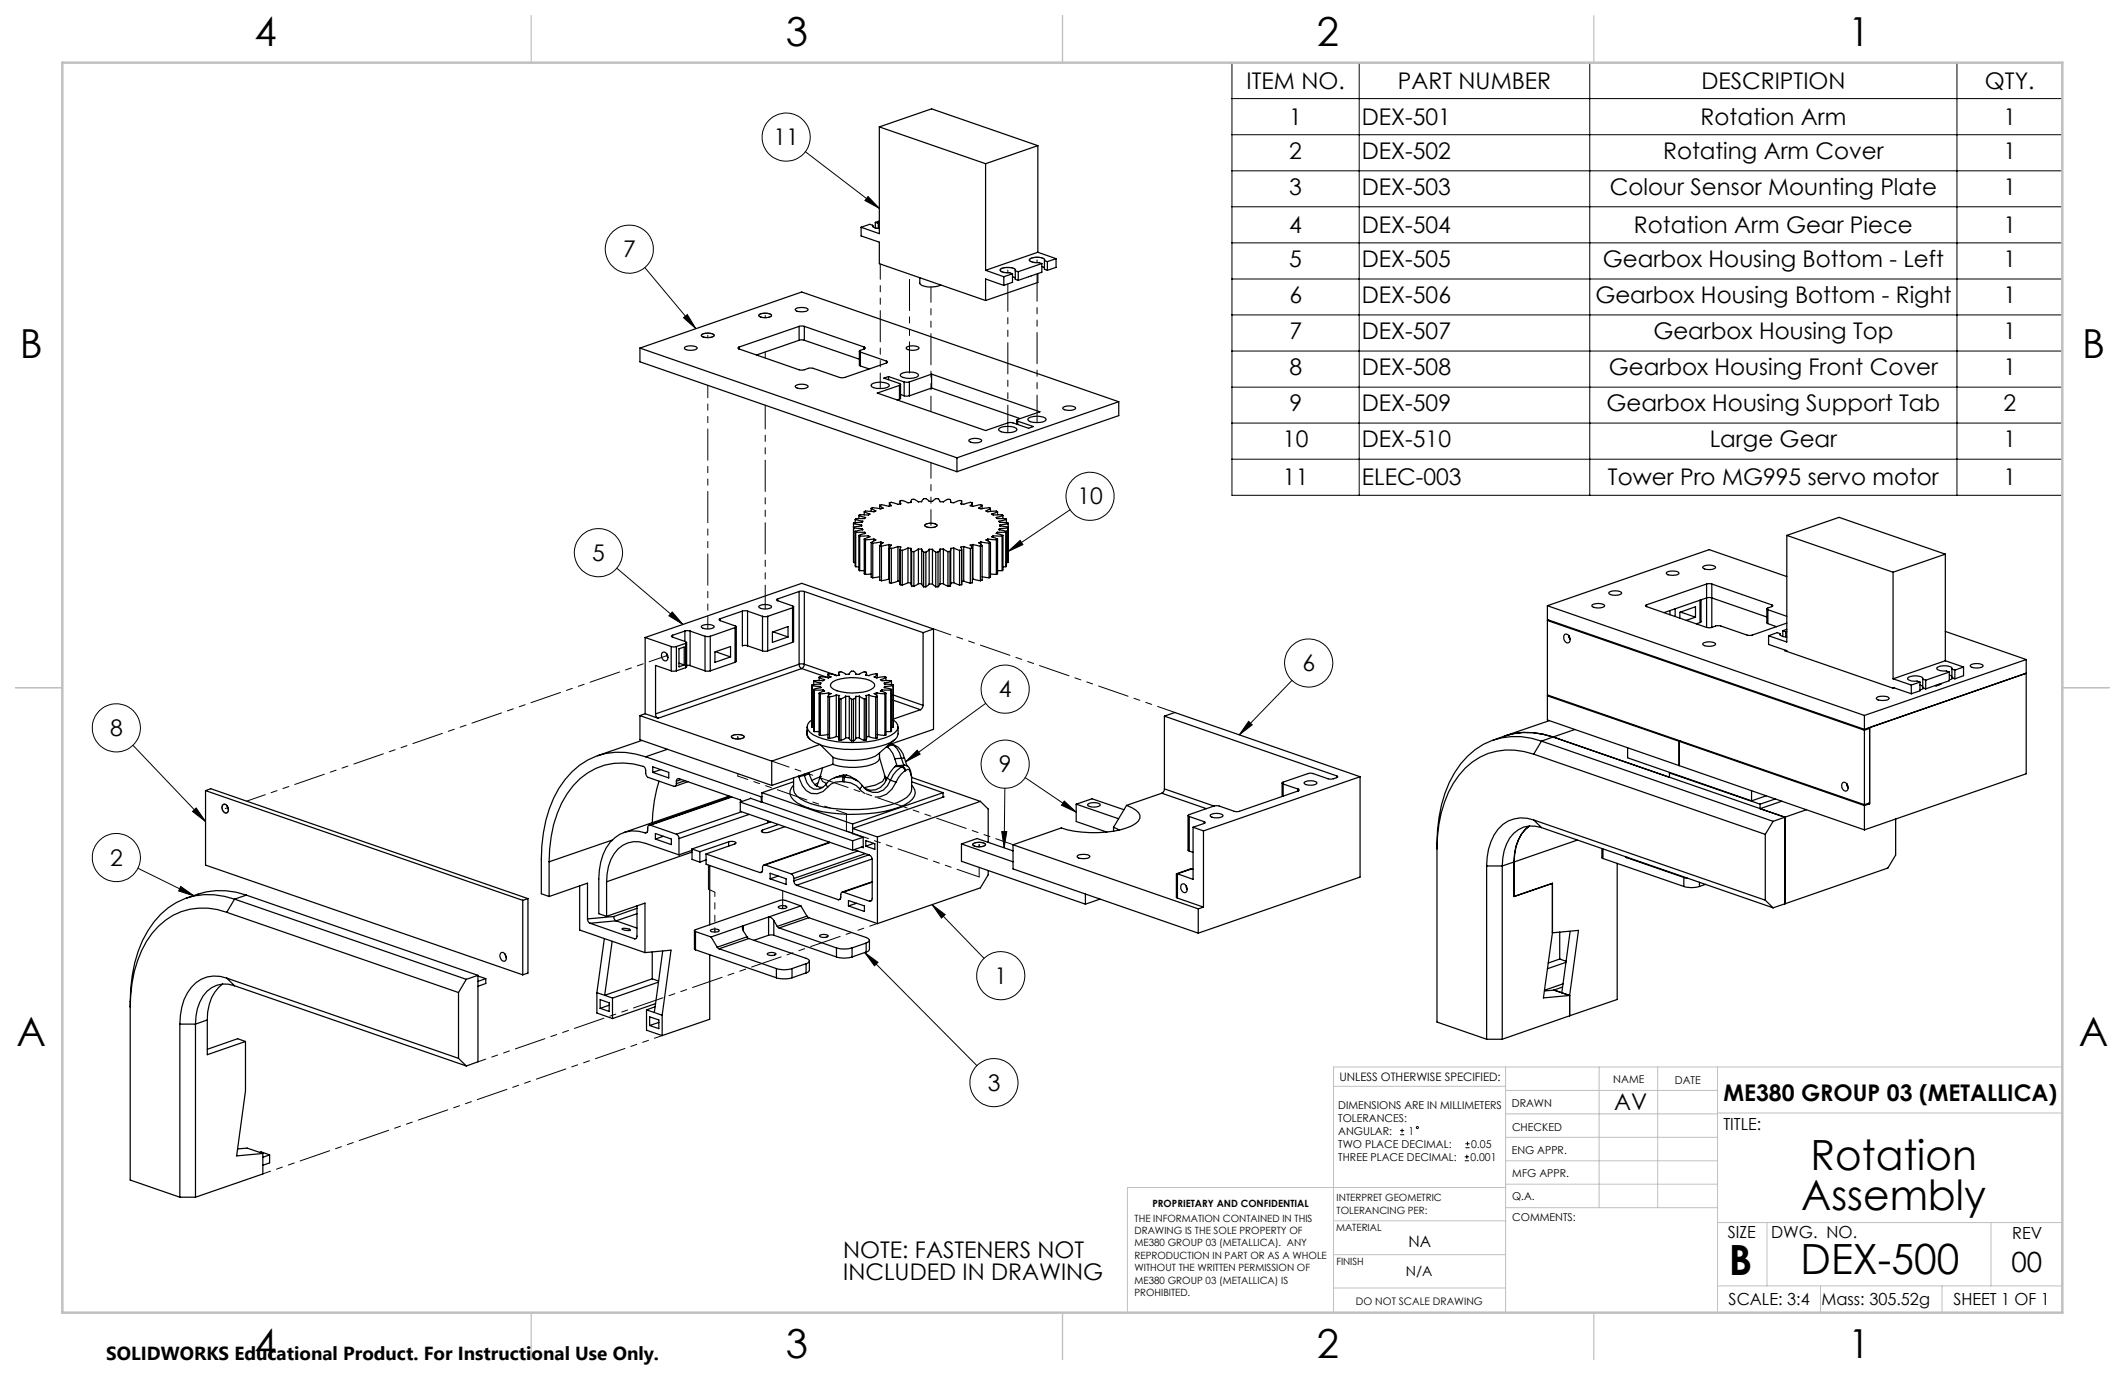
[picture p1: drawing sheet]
<svg xmlns="http://www.w3.org/2000/svg" width="432mm" height="279mm" viewBox="0 0 432 279" stroke-linecap="round" stroke-linejoin="round" font-family="sans-serif">
<g fill="none" stroke="#000" stroke-width=".25">
<path d="M178.7 25.8v21.7l-3.7-1.3M178.7 25.8l21.6 7.5M178.7 25.8l10.6-3.7 21.6 7.5M200.3 33.3v21.6M210.9 29.6l-10.6 3.7M210.9 29.6v21.7M175 46.2v1.7l3.7 1.3v4.4l21.6 7.5M177.3 45.8v.2l.2 .2 1.2 .3M177.3 45.8l-.6-.2-1.7 .6M177.3 45.8v.2M177.9 45.2l.6 .2M177.9 45.2v1.2"/>
<path d="M178.5 45.4h.2M178.5 45.4v1M178.7 44.9l-.8 .3M186.9 56.4v1.1a1.69 1.69 0 0 0 1.7 .8 4.8 4.8 0 0 0 2.6-.4M200.3 54.9l3.7 1.3M204 58l-3.7-1.3v4.4M204 56.2v1.8M205.7 56.2l.6 .3M205.7 55.6l-1.7 .6M205.7 55.6v1.8l-1.7 .6M206.3 55v-.2a2.96 2.96 0 0 0-3.1 0v.2a2.51 2.51 0 0 0 2 .4l.5 .2M206.3 55l.6 .2"/>
<path d="M206.3 55v1.8l.6 .2M206.9 55.2v1.8M210.9 55.6v1.8l-10.6 3.7M210.9 51.3l-10.6 3.6M210.9 51.3l3.7 1.3M211.7 54.2l.5 .3M211.7 53.6l-4.8 1.6M211.7 53.6v1.7l-4.8 1.7M212.2 53l.1-.3a2.74 2.74 0 0 0-3.1 0 1.12 1.12 0 0 0 1.3 .7l1.2 .2M212.2 53l.6 .2M212.2 53v1.7l.6 .2M212.8 53.2v1.7"/>
<path d="M214.6 52.6l-1.8 .6M214.6 52.6v1.7l-1.8 .6M130 70.7l64.5 22.3M130 70.7l32.9-11.4 64.4 22.3M130 70.7v2.8l64.5 22.3M139.1 70.6l1.3-.3a1.36 1.36 0 0 1 1.3 .4 2.09 2.09 0 0 1-2.6 0zM142.6 68l1.2-.3a1.38 1.38 0 0 1 1.3 .5 2.14 2.14 0 0 1-2.6 0zM150.2 70.5l-.2 .2 .2 .2M150.2 70.9l12.3 4.3h.8l1.2-.4h.5l6 2 .7-.1 8.4-2.9M150.2 70.5v.4M154.3 63.9l1.2-.3a1.36 1.36 0 0 1 1.3 .5 2.09 2.09 0 0 1-2.6 0zM161.7 62.8l.3-.2 .9-.1a1.27 1.27 0 0 1 1.3 .4 2.14 2.14 0 0 1-2.6 0z"/>
<path d="M161.7 78.4l1.2-.3a1.36 1.36 0 0 1 1.3 .4 2.14 2.14 0 0 1-2.6 0zM162.4 66.3h1M162.4 69.1l.5-.1 .5 .1M162.4 66.3l-12.2 4.2M162.4 66.3v2.8M162.4 69.1l-8.7 3M163.4 66.3l12.2 4.2M163.4 66.3v2.8M163.4 69.1l11.2 3.9M174.6 71.4v2.8l.2 .2M174.8 71.5l5.3 1.9M174.8 71.5v2.9"/>
<path d="M174.8 74.4l1.8 .6M175.6 70.5l.3 .2-.3 .2M175.6 70.9l-.9 .4v.2h.1M175.6 70.5v.4M177.1 78.1a3.7 3.7 0 0 1 3.5 0l.1 .2a1.9 1.9 0 0 1-1.8 .7 1.79 1.79 0 0 1-1.9-.7zM180.1 73.4l.2 .1-.2 .3M180.1 73.4v.4M180.6 76.5l-1 .3 3.3 1.2 .1 .2-.2 .1M180.6 76.5l3.1 1.1M180.6 76.5v.7M182.8 78.3l-4.5 1.6 22 7.6 5-1.7 3.7 1.2 1-.3-3.2-1.1M182.8 78.3v2.8"/>
<path d="M183 78.1v2.9l-.2 .1M183.1 76a4 4 0 0 1 3.4 0l.2 .2a1.88 1.88 0 0 1-1.9 .7 1.99 1.99 0 0 1-1.9-.7zM183.7 77.6h1.1M183.7 77.6v2.8M184.2 70.6l1.3-.3a1.36 1.36 0 0 1 1.3 .4 2.14 2.14 0 0 1-2.7 0zM184.8 77.6v2.8M189.3 76l22 7.7-4.6 1.6-.1 .1 .2 .2M189.3 76l-4.5 1.6M189.3 76v2.8M189.3 78.8l18 6.3M189.3 78.8l-4.5 1.6M182.8 81.1l-.5 .2"/>
<path d="M183 80.2l.7 .2M183.7 80.4h1.1M194.5 93v2.8M197 89.4l1.2-.3a1.38 1.38 0 0 1 1.3 .4 2.14 2.14 0 0 1-2.7 0zM203.1 87a4 4 0 0 1 3.4 0l.2 .3a1.9 1.9 0 0 1-1.9 .6 1.92 1.92 0 0 1-1.9-.6zM206.6 85.4v.8M206.8 85.6v.7M209 85a3.7 3.7 0 0 1 3.4 0l.2 .2a1.79 1.79 0 0 1-1.9 .7 1.79 1.79 0 0 1-1.9-.7zM216 82.8l1.3-.3a1.36 1.36 0 0 1 1.3 .4 2.14 2.14 0 0 1-2.7 0zM227.3 81.6l-32.8 11.4M227.3 81.6v2.9l-32.8 11.3M173.4 106.4l1.7 .2v.3"/>
<path d="M173.4 106.4l.1 7.9M173.5 107.3l1.7 .1M173.5 114.3h.3M173.5 107.3v7M173.8 107.9l.1 .2M173.8 105.6l1.5 .3-.1 .2-1.7 .2-.1 .1M173.8 107.9v7.1l.1 .1M173.8 105.6v.6M173.9 108.1l1.8 .1M173.9 115.1l.6 .1M173.9 108.1v7M174.5 108.8l.2 .1"/>
<path d="M174.5 104.7l1.4 .5-.2 .2h-1.8l-.1 .2M174.5 108.8v7l.2 .2M174.5 104.7v.7M174.7 116h.9M174.7 108.9v7.1M175.1 106.9l-1.7 .2 .1 .2M175.1 106.8v.1M175.2 107.4l.1 .2-1.5 .3M175.2 107.4v.3M175.6 109.5l.3 .2M175.6 104l1.2 .5-.3 .2-1.8-.1-.2 .1M175.6 109.5v7.1l.3 .1"/>
<path d="M175.6 104v.6M175.7 108.2l.2 .2-1.4 .4M175.7 108.2v.2M175.9 109.7v7M176.5 108.9l.3 .2-1.2 .4M176.5 108.9h-1.8M176.5 108.9v.3M177 110.2l.3 .2M177 103.3l1 .5-.4 .2-1.3-.1-.7 .1M177 110.2v7.1l.3 .1M177 116.6l-1.1 .1M177 103.3v.6"/>
<path d="M177.3 110.4v7M177.6 109.5l.4 .2-1 .5M177.6 109.5l-1.7 .2M177.6 109.5v.4M178.8 102.7l.7 .6-.5 .1-1.7-.2-.3 .1M178.8 110.9h.3M178.8 110.9v7l.3 .1M178.8 117.2l-1.5 .2M178.8 102.7v.7M179 110.1l.5 .2-.7 .6M179 110.1l-1.7 .3M179 110.1v.5"/>
<path d="M179.1 110.9v7.1M180.6 110.6l.6 .2-.5 .6M180.6 110.6l-1.5 .3M180.6 117.7l-1.5 .3M180.6 117.7h.1M180.6 110.6v7.1M180.7 102.2l.5 .6-.6 .1-1.5-.3-.3 .1M180.7 111.4h.4M180.7 111.4v7l.4 .1M180.7 102.2v.7M181.1 111.4v7.1M182.5 111.1h.2a.22 .22 0 0 1 .3 .1 .22 .22 0 0 1-.1 .3 .3 .3 0 0 0 .1 .3 .3 .3 0 0 0 .3 0"/>
<path d="M182.5 111.1l-1.4 .3M182.5 118.1l-1.4 .4M182.5 118.1l.4 .1M182.5 111.1v7M182.9 118.8l.4 .1M182.9 118.7v.1M182.9 101.9v.5M182.9 111.7v7.1M183.3 111.8v7.1M184.5 111.4h.2a.46 .46 0 0 1 .5 .6M184.5 111.4l-1.2 .4M184.5 118.4l-1.2 .5"/>
<path d="M184.5 118.4l.6 .1M184.5 111.4v7M185.1 111.6v7.1l.1 .4M185.1 101.9v.2M185.1 102.1l-.5 .1a2.3 2.3 0 0 0-1.7-.5l.1 .4a.22 .22 0 0 1-.1 .3 .22 .22 0 0 1-.3 0l-.1 .1a2.73 2.73 0 0 0-1.8-.3M185.1 102.1a.53 .53 0 0 1 .3-.7 .53 .53 0 0 1 .7 .2l.3 .2a.75 .75 0 0 0 1.2-.4 .83 .83 0 0 1 1.2 .5h.6a1.16 1.16 0 0 1 1.2-.5h.1a.85 .85 0 0 0 1.5 .2 .55 .55 0 0 1 .7-.2 .55 .55 0 0 1 .3 .7M185.2 112l.5 .1M185.2 119.1h.5M185.2 112v7.1M185.7 112.1v7M186.6 111.5l.7 .1M186.6 111.5l-.9 .6"/>
<path d="M186.6 118.6l-.9 .5M186.6 118.6h.7M186.6 111.5v7.1M187.3 111.6l.4 .6M187.3 118.6l.4 .6M187.3 111.6v7M187.7 112.2h.4M187.7 119.2h.4M187.7 112.2v7M188 106.6l1.2-.3a1.48 1.48 0 0 1 1.2 .5 1.99 1.99 0 0 1-2.5 0zM188.1 112.2v7M188.8 111.6h.7"/>
<path d="M188.8 111.6l-.7 .6M188.8 118.7l-.7 .5M188.8 118.7h.7M188.8 111.6v7.1M189.5 111.6l.6 .6M189.5 118.7l.6 .5M189.5 111.6v7.1M190.1 119.2h.5M190.1 112.2v7M190.6 112.2h-.5M190.6 112.2v7M191 111.6l-.4 .6"/>
<path d="M191 118.6l-.4 .6M191 111.6v7M191.7 111.5l.9 .6M191.7 111.5l-.7 .1M191.7 118.6l.9 .5M191.7 118.6h-.7M191.7 111.5v7.1M192.6 112.1v7M193 112l-.4 .1M193 119.1h-.4M193 112v7.1M193.2 102.1l.5 .1a2.3 2.3 0 0 1 1.7-.5l-.2 .7 .6 .1a2.81 2.81 0 0 1 1.8-.3"/>
<path d="M193.2 111.6v7.2l-.2 .3M193.2 101.9v.2M193.8 111.4l1.2 .4M193.8 111.4h-.2a.35 .35 0 0 0-.4 .1 .35 .35 0 0 0-.1 .4l-.1 .1M193.8 118.4l1.2 .5M193.8 118.4l-.6 .1M193.8 111.4v7M195 111.8v7.1M195.4 118.8l-.4 .1M195.4 118.7v.1M195.4 101.9v.5M195.4 111.7v7.1"/>
<path d="M195.8 111.1l1.4 .3M195.8 111.1l-.6 .1 .2 .3a.28 .28 0 0 1-.1 .3 .28 .28 0 0 1-.3 0M195.8 118.1l1.4 .4M195.8 118.1l-.4 .1M195.8 111.1v7M197.2 111.4v7.1M197.6 102.2l-.5 .6 .6 .1 1.5-.3 .4 .1M197.6 111.4h-.4M197.6 111.4v7l-.4 .1M197.6 117.7h.1M197.6 102.2v.7M197.7 110.6l1.5 .3"/>
<path d="M197.7 110.6l-.6 .2 .5 .6M197.7 117.7l1.5 .3M197.7 110.6v7.1M199.2 110.9v7.1M199.3 110.1l1.7 .3M199.3 110.1l-.4 .2 .7 .6M199.3 110.1v.5M199.6 102.7l-.7 .6 .4 .1 1.7-.2 .3 .1M199.6 110.9h-.4M199.6 110.9v7l-.4 .1M199.6 117.2l1.4 .2M199.6 102.7v.7"/>
<path d="M200.7 109.5l1.8 .2M200.7 109.5l-.4 .2 1 .5M200.7 109.5v.4M201 110.4v7M201.3 103.3l-1 .5 .4 .2 1.3-.1 .7 .1M201.3 110.2l-.3 .2M201.3 110.2v7.1l-.3 .1M201.3 116.6l1.2 .1M201.3 103.3v.6M201.8 108.9h1.8M201.8 108.9l-.3 .2 1.2 .4M201.8 108.9v.3"/>
<path d="M202.5 109.7v7M202.6 108.2l-.2 .2 1.4 .4M202.6 108.2v.2M202.7 104l-1.2 .5 .3 .2 1.8-.1 .2 .1M202.7 109.5l-.2 .2M202.7 109.5v7.1l-.2 .1M202.7 116h.9M202.7 104v.6M203.1 107.4l-.1 .2 1.5 .3M203.1 107.4v.3M203.2 106.9l1.7 .2-.1 .2M203.2 106.8v.1"/>
<path d="M203.6 108.9v7.1M203.8 104.7l-1.3 .5a.64 .64 0 0 0 .8 .2h1.1l.1 .2M203.8 108.8l-.2 .1M203.8 108.8v7l-.2 .2M203.8 104.7v.7M204.4 108.1l-1.8 .1M204.4 115.1l-.6 .1M204.4 108.1v7M204.5 105.6l-1.5 .3 .1 .2 1.7 .2 .1 .1M204.5 107.9l-.1 .2M204.5 107.9v7.1l-.1 .1M204.5 105.6v.6"/>
<path d="M204.8 107.3l-1.7 .1M204.8 114.3h-.3M204.8 107.3v7M204.9 106.4l-1.7 .2v.3M204.9 106.4l-.1 7.9M338.7 116.3l.2-.2 1-.1a1.19 1.19 0 0 1 1.3 .5 2.22 2.22 0 0 1-2.6 0zM346.1 115.1l1.2-.3a1.36 1.36 0 0 1 1.3 .5 2.14 2.14 0 0 1-2.6 0zM346.8 118.7h1M346.8 118.7l-12.2 4.2M346.8 118.7v8.8M347.8 118.7l12.2 4.2M347.8 118.7v8.8"/>
<path d="M363.1 108.8v21.7l-3.7-1.3M363.1 108.8l21.6 7.5M363.1 108.8l10.6-3.7 21.6 7.5M363.1 117.2l-15.8-5.5-32.9 11.4M384.7 116.3v21.6M395.3 112.6l-10.6 3.7M395.3 112.6v21.7M131.1 129.5l5.3 1.9M131.1 129.5v15.5M134.6 132.6a.93 .93 0 0 1 1 .3 .93 .93 0 0 1 .1 1 .5 .5 0 0 1-.4 .4 .5 .5 0 0 1-.5-.2 1.21 1.21 0 0 1-.2-1.5zM135.5 132.8l.2 .8M135.7 133.3h-.1"/>
<path d="M136.4 131.4l.5 .1 .5-.1M136.4 136.3h1M136.4 131.4v4.9M136.4 136.3l-3.2-1.1v9.9M136.7 129.1l-.3 .2 .3 .2M136.7 129.5l2.6 .9a.18 .18 0 0 1 .2 .2 .18 .18 0 0 1-.2 .1M136.7 129.1v.4M137.4 131.4v4.9M138 131.8l1-.3v3.6l-1 .4zM138 134.8l1 .3M139.2 128.2l.5-.1 .5 .1M139.2 128.2l-2.5 .9"/>
<path d="M139.2 128.2v2.1M139.3 130.7l-1.9 .7M139.3 130.7v5M139.3 135.7l-1.9 .6M139.5 130.6v4.9l-.2 .2M139.5 135.2l.7 .1M140.2 128.2l3.1 1.1M140.2 128.2v7.1M140.2 135.3l3.1 1M142.6 127.2l1.2-.3a1.38 1.38 0 0 1 1.3 .5 2.14 2.14 0 0 1-2.6 0zM143.3 129.3h1M143.3 136.3h1"/>
<path d="M143.3 129.3v7M144.3 129.3v7M145.3 132.5l3.1-1.1v2.1l-3.1 1.1zM145.4 132.4l3 1.1M146.3 125.7a.19 .19 0 0 0-.2 .2 .19 .19 0 0 0 .2 .2M146.3 126.1l3.2 1.1 .1 .2-.2 .1M146.3 125.7v.4M149.4 127.5l-5.1 1.8M149.4 127.5v7.1M149.4 134.6l-5.1 1.7M149.6 127.4v7l-.2 .2M150.8 124.2h1.1"/>
<path d="M150.8 124.2v7l.4-.1 .7 .1M150.8 124.2l-4.5 1.5M151.9 124.2l3 1M151.9 124.2v7M151.9 131.2l3 1.1M154.3 123.1l1.2-.3a1.36 1.36 0 0 1 1.3 .5 2.09 2.09 0 0 1-2.6 0zM154.9 125.2h1.1M154.9 132.3l.6 .1 .5-.1M154.9 125.2v7.1M156 125.2v7.1M157 128.4l3.1-1.1v2.1l-3.1 1.1zM157.1 128.4l3 1"/>
<path d="M158 121.7l-.2 .2 .2 .2M158 122.1l3.1 1.1 .2 .2-.3 .1M158 121.7v.4M161 123.5l-5 1.7M161 123.5v7M161 130.5l-5 1.8M161.3 123.3v7.1l-.3 .1M162.4 120.2h1M162.4 135l.2 .6 .3 .3M162.4 135h1M162.4 120.2v14.8M162.4 120.2l-4.4 1.5"/>
<path d="M162.4 135l-29.2 10.1M162.9 135.9l-29.2 10M162.9 135.9l5.3 1.8M163.4 135l-.2 .6-.3 .3M163.4 120.2v14.8M163.4 120.2l24.2 8.4M163.4 135l6.7 2.3M165 139.2v8.6M165.3 138.4l1.5 .4-.1 .2-1.3 .1-.4 .1v.1l1.7 .2M165.3 138.4v.7M166.4 137.6l1.2 .5-.3 .2h-1.6l-.4 .1M166.4 137.6v.7"/>
<path d="M166.7 139.5l.1 .2-1.5 .4M166.7 139.5v.2M168.2 137l.2 .3 .5 .2-.5 .2a2.77 2.77 0 0 0-2-.1M168.2 137a1.82 1.82 0 0 1 1.7 .3l.7-.1a.38 .38 0 0 1-.1-.6 .38 .38 0 0 1 .6 0l.7 .4h.8M168.2 137v.7M169.2 138.5a9.6 9.6 0 0 1 8.2 .1l.3 .4v.4a3.3 3.3 0 0 1-2.4 1.3 10.2 10.2 0 0 1-5.9-.6l-.5-.4-.2-.4 .1-.4zM170.4 136.8v.4M172.6 137a.65 .65 0 0 1 .6-.6 .65 .65 0 0 1 .7 .6M172.6 136.9v.1M173.9 137h.7a1.61 1.61 0 0 1 1.4-.4l.1 .2a.23 .23 0 0 0-.1 .3 .23 .23 0 0 0 .2 .1l.4 .1a1.82 1.82 0 0 1 1.7-.3M173.9 136.9v.1M176.1 136.8v.4"/>
<path d="M178.3 137l-.3 .4-.4 .1 .6 .3 1.4-.3 .4 .1M178.3 137v.7M179.8 139.5l-.1 .2 1.5 .4M179.8 139.5v.2M180 137.6l-1.1 .5 .3 .2h1.1a.61 .61 0 0 1 .9 .1M180 137.6v.7M181.2 138.4l-1.5 .4 .1 .2 1.3 .1 .4 .1v.1l-1.7 .2M181.2 138.4v.7M181.5 139.2v8.6M187.6 128.6v14.7M189.7 127.8l-26.8-9.3-31.8 11M189.7 127.8l-2.1 .8"/>
<path d="M189.7 127.8v20.4l-9.1 3.1M314.4 126.1l64.4 22.3M314.4 126.1v15.1l64.4 22.3M314.4 123.1v2.8l64.4 22.3M314.4 123.1l64.4 22.3M314.7 126l-.3 .1M317.9 128.9a.94 .94 0 0 1 1.1 .6 .94 .94 0 0 1-.3 1.1 1.06 1.06 0 0 1-.8-1.7zM318.8 129.2l.3 .7M323.5 122.9l1.3-.3a1.36 1.36 0 0 1 1.3 .5 2.09 2.09 0 0 1-2.6 0zM327 120.3l1.2-.2a1.38 1.38 0 0 1 1.3 .4 2.14 2.14 0 0 1-2.6 0zM334.6 122.9l-.2 .1 .2 .3M334.6 123.3l12.2 4.2"/>
<path d="M334.6 122.9v.4M338.1 124.5l8.8-3 .7-.1 11.4 4M339.3 124.1v.8M340.4 123.7v1.6M341.5 124.4l3 1M344.5 125.4l-1.8 .6M344.5 125.4v-2.1l-3.2 1.1v1.2M345.4 126.5l-.7 .3M345.4 122v4.5M345.7 121.9v4.5l-.3 .1M346.1 130.7l1.2-.3a1.36 1.36 0 0 1 1.3 .5 2.14 2.14 0 0 1-2.6 0zM346.8 127.5h1"/>
<path d="M359 123.7v2.9l.2 .1M359.2 123.9l3.9 1.3M359.2 123.9v2.8M359.2 126.7l1.8 .7M359.4 129.2v1.8l3.7 1.2v.2M360 122.9l.3 .2-.3 .2M360 123.3l-.9 .3-.1 .2 .2 .1M360 122.9v.4M361.7 128.8v.2a1.65 1.65 0 0 0 1.4 .4M361.7 128.8l-.6-.2-1.7 .6M361.7 128.8v.2M362.3 128.2l.6 .2"/>
<path d="M362.3 128.2v1.1M362.9 128.4h.2M362.9 128.4v1M362.9 132.2h-.2l22 7.6M363.1 126.6l-7.3 2.5h-.7l-5.7-2h-.5l-1.1 .4M363.1 127.9l-.8 .3M384.7 139.8v-.1l3.7 1.3M384.7 137.9l3.7 1.3M384.9 139.8h-.2M388.4 139.2v1.8M390.1 139.2l.6 .3M390.1 138.6l-1.7 .6"/>
<path d="M390.1 138.6v1.8l-1.7 .6M390.7 138v-.2a2.76 2.76 0 0 0-3.1 0v.2a2.35 2.35 0 0 0 2 .4l.5 .2M390.7 138l.6 .2M390.7 138v1.8l.6 .2M390.9 139.8l-.8 .4M391.3 138.2v1.8M394.2 139l.2 .1-1 .3-.2-.1M395.3 134.3l-10.6 3.6M395.3 134.3l3.7 1.2M395.3 128.3l16.4 5.7M396.1 137.2l.5 .2M396.1 136.6l-4.8 1.6"/>
<path d="M396.1 136.6v1.7l-4.8 1.7M396.6 136l.1-.3a2.82 2.82 0 0 0-3.1 0 1.03 1.03 0 0 0 1.3 .6h.6l.6 .3M396.6 136l.6 .2M396.6 136v1.7l.6 .2M396.9 137.8l-.8 .3M397.2 136.2v1.7M399 135.5l-1.8 .7M399 135.5v1.8l-1.8 .6M400.4 135.1l1.3-.3a1.36 1.36 0 0 1 1.3 .5 2.14 2.14 0 0 1-2.7 0zM411.7 134l-32.9 11.4M411.7 134v23.2l-32.9 11.4M130 145.4v4.9l26.8 9.3"/>
<path d="M130 145.4l26.8 9.3M130.4 150.5l-9 3.1M131.1 145l-1.1 .4M131.1 145l2.6 .9M131.2 153.8a14.2 14.2 0 0 0-17.6 6.4 27.9 27.9 0 0 0-3.6 14.4v7l1.6 .6M131.2 153.8l23.5 8.1M132.6 155.8l3.3 1.2v1.1l-3.3-1.1zM133.2 145.1a.86 .86 0 0 0 .5 .8M133.9 158.7a30.1 30.1 0 0 0-1.4 8.5M134.3 156.4l-1.7 .6M135.6 152.3l-4.4 1.5M137.4 159.2a.42 .42 0 0 1-.5 .6l-5.2-1.9-.4-.4-.1-.9a.86 .86 0 0 0-.5-.9 13 13 0 0 0-15.5 5.6 24.8 24.8 0 0 0-3.6 13.8"/>
<path d="M137.4 158.7a.45 .45 0 0 1 .6-.5l12.4 4.3 .3 .3M137.4 158.7v.5M138.5 158.4l-1.1 .3M139.2 158.6l-1.8 .6M139.8 158.9l-2.6 .9M148.7 149.5l1.2-.2a1.38 1.38 0 0 1 1.3 .4 2.14 2.14 0 0 1-2.6 0zM156.8 154.7v4.9M161.3 159.6a1.87 1.87 0 0 0 0 3 14.3 14.3 0 0 0 7.6 2.6 30.2 30.2 0 0 0 14.9-1.6 3.4 3.4 0 0 0 2.2-2.5l-.1-.6-.7-.9M161.3 158.9l-6.5 2.2M162.3 157.7v.2M162.3 157.9a4.5 4.5 0 0 0 2.5 3.3l1.3 .1 1.2-.5 .9-.9M163.4 157.3l.1 .3"/>
<path d="M163.5 157.6l-1.2 .3M163.5 157.6a3.4 3.4 0 0 0 1.8 2.7l1 .1 .3-.2M164 148.4a1.47 1.47 0 0 0 .7 2l1.9 .9M164 147.7a2.65 2.65 0 0 0 .6 2.5M164.4 157v.2M164.4 157.2l.6 1.5 .7 .9 .9 .4h.6M164.4 157.2l-.9 .4M165 146.3a1.51 1.51 0 0 0-.4 2.5 13.6 13.6 0 0 0 8.4 2.1 15.8 15.8 0 0 0 8.8-2 1.51 1.51 0 0 0-.3-2.6M165 147.7v.1M165 147.8h.3M165.3 140.1l.2 .1M165.3 140.1v8.4l.2 .2"/>
<path d="M165.5 148.7h.9M165.5 140.2v8.5M166.1 159.1l-.6 .4M166.4 140.9l.3 .1M166.4 140.9v8.4l.3 .1M166.6 151.3l2.7 2.6v1.4l-12.5 4.3M166.6 151.3l-9.8 3.4M166.7 141v8.4M166.8 157.7l-.1 .2 .4 .9 .9 .4M166.9 157.8l-2 .8M167.1 156l-1.1 3.8M167.2 140.2l.4 .2-1.2 .5"/>
<path d="M167.2 140.2h-1.7M167.2 140.2v.3M167.9 159.2l-.8 .9-.5 .2M168.2 141.5l.4 .1M168.2 141.5v8.5h.4M168.2 149.2l-1.5 .2M168.3 140.8l.6 .1-.5 .3-.2 .3M168.3 140.8l-1.6 .2M168.3 140.8v.5M168.6 141.6v8.4M169.6 158a1.99 1.99 0 0 0-1.7 1.6l.3 .3M169.9 141.2l.7 .1-.2 .3 .1 .4"/>
<path d="M169.9 141.2l-1.3 .4M169.9 149.6l-1.3 .4M169.9 149.6l.5 .2M169.9 141.2v8.4M170.4 141.7l.1 8.7M170.5 142h.4M170.5 150.4h.4M170.5 142v8.4M170.9 142v8.4M171.2 158.8a3.4 3.4 0 0 0-3 1.1M171.2 158.8l.3 .1M171.3 157.9l-.1 .9"/>
<path d="M171.3 157.9h.3M171.3 157.9l-1.7 .1M171.4 157.5h.6M171.4 157.5l-1.9 .5M171.4 157.5l.1 .3M171.5 158.9l1.3 .2 1.2 .5 .7 .7M171.5 157.8l.1 .1M171.5 157.8l-.2 .1M171.6 157.9l-.1 1M171.6 157.9l1.5 .2 1.1 .5-.6-.4M171.8 141.5h.3a.41 .41 0 0 1 .5 0 .41 .41 0 0 1 .2 .4l.2 .2M171.8 141.5l-.9 .5"/>
<path d="M171.8 149.9l-.9 .5M171.8 149.9l.8 .1M171.8 141.5v8.4M172 157.5l1.5 .7M172 157.5l-.5 .3M172.6 141.6v8.4l.4 .6M173 142.1h.4M173 150.6h.4M173 142.1v8.5M173.4 142.1v8.5M173.6 158.3a3.3 3.3 0 0 1 1.6 1.3M173.9 141.6v8.5l-.5 .5"/>
<path d="M174.6 141.5l1 .5M174.6 141.5h-.2a.41 .41 0 0 0-.6 .3l-.4 .3M174.6 149.9l-.7 .1M174.6 149.9l1 .5M174.6 141.5v8.4M175.6 142v8.4M176 142h-.4M176 150.4h-.4M176 142v8.4M176.1 141.7v8.5l-.1 .2M176.6 141.2l1.3 .4M176.6 141.2l-.5 .1a.22 .22 0 0 0-.2 .2 .22 .22 0 0 0 .2 .2l-.1 .3"/>
<path d="M176.6 149.6l-.5 .2M176.6 149.6l1.3 .4M176.6 141.2v8.4M177.9 141.6v8.4M178.2 140.8l1.6 .2M178.2 140.8l-.6 .1 .7 .6M178.2 140.8v.5M178.3 141.5l-.4 .1M178.3 141.5v8.5h-.4M178.3 149.2l1.5 .2M178.7 154l1.4 4.5M178.7 153v1a1.7 1.7 0 0 1-1.6 1.4 13.5 13.5 0 0 1-7.9-.1"/>
<path d="M179.2 140.2h1.8M179.2 140.2l-.3 .2 1.1 .5M179.2 140.2v.3M179.7 157.7l.1 .2-.4 .9-1.5 .7-2.4 .6M179.8 141v8.4M180 157.9l.3 .1M180 140.9l-.2 .1M180 140.9v8.4l-.2 .1M180 148.7h1M180.1 151.8l.3 .1M180.3 158.1a3.3 3.3 0 0 1-4.5 2.1M180.3 158.1l.6 .4"/>
<path d="M180.4 151.9l1 1.2 .4 1.1M180.9 158.5a3.2 3.2 0 0 1-4.5 2.2l-.3-.2M180.9 158.5l1.2 .5M181 151.2h.1M181 140.2v8.5M181 151.3l-.6 .6M181 151.3l-.6 .2M181.1 151.2h.2M181.1 151.2l.2 .1M181.1 151.2l-.1 .1M181.2 140.1l-.2 .1M181.2 140.1v8.4l-.2 .2"/>
<path d="M181.3 151.3a3.8 3.8 0 0 1 1.9 2.8M181.3 151.3h-.3M181.3 151.2l.2 .1h-.2M181.5 147.8h-.3M181.5 147.7v.1M181.5 142.3l5.5 1.9M181.5 141.2l6.1 2.1M181.5 151.3a3.2 3.2 0 0 1 2.3 2.8M181.8 155.8l-1 1.2-.5 1.1M181.8 150.3l-3.5 3a11.5 11.5 0 0 1-8.9 .7l-.1-.1M181.8 154.2l.5 1.4M182.1 155.6l-.3 .2"/>
<path d="M182.1 155.6l1 .2M182.1 159a4.3 4.3 0 0 1-4.3 3M182.5 147.7a2.61 2.61 0 0 1-1.5 3.1 22.1 22.1 0 0 1-14.3 .6M183.1 155.8h-1.3M183.1 155.8l.1 .1M183.1 155.8h.2M183.2 154.1l.5 1.4M183.2 154.1l-1.4 .1M183.2 155.9a5.1 5.1 0 0 0-2.3 2.6M183.2 155.9a.88 .88 0 0 1 .7 .8M183.3 155.8a.88 .88 0 0 1 .7 .8M183.3 155.8l-.1 .1"/>
<path d="M183.8 155.5a1.18 1.18 0 0 1 1.2 1.3M183.8 155.5l-1.7 .1M183.8 155.5l-.5 .3M183.8 154l.5 1.6M183.8 154.1h-.6M183.9 156.7a5 5 0 0 0-1.8 2.3M184 156.6l-.1 .1M184 156.6l.5-.3 .4 .2 .1 .5M185 157l.2 .9M185 156.8l.2 1v2.6a2.9 2.9 0 0 1-1.8 2.2 24.5 24.5 0 0 1-12.4 1.8 19.4 19.4 0 0 1-8.4-2.1 2.4 2.4 0 0 1-1.3-1.9v-2.4M185 156.8v.2M185.2 158.9l6.4 2.2"/>
<path d="M185.2 158l14 4.8M187 144.2l-5.5 1.9M187.6 143.3l-.2 .6-.4 .3M236.6 145.5l35 12.2M236.6 145.5l2.1-.7 37.7 13M236.6 145.5v14.8M260.5 159.1v2.8M260.7 159.3l3.1 1M260.7 159.3v2.5M265.1 158.9l1.2-.3a1.36 1.36 0 0 1 1.3 .5 2.14 2.14 0 0 1-2.6 0zM271.6 158l-1.3 .3-4-1.2-5.7 1.9-.1 .2 .2 .1M271.6 157.7l.2 .1-.2 .2"/>
<path d="M271.6 157.7v.3M276.4 157.8l-31.9 11M276.4 157.8v20.4l-32.9 11.4M305.8 149.5a14.8 14.8 0 0 1 9.8 .3M305.8 149.5l-2.4 .9M311.6 153.2a13.1 13.1 0 0 0-16.3 6 25.7 25.7 0 0 0-3.3 13.3M311.6 153.2l47.1 16.3M313.2 150.6a14.2 14.2 0 0 0-17.6 6.4 27.7 27.7 0 0 0-3.6 14.4v36.3l10.1 3.5M313.2 150.6l-1.6 2.6M313.2 150.6l47.1 16.3M314.4 141.4v4.9l26.8 9.3M314.4 141.4l26.8 9.2"/>
<path d="M314.7 141.3l-.3 .1M314.8 146.4l-9 3.1M315.6 149.8l47.1 16.3M315.6 149.8l-2.4 .8M320 148.2l-4.4 1.6M330.7 151.9v2.1l25.2 8.7M339.2 157.1l18.4 6.3M339.2 157.1v.8M339.2 157.8l-.1 .1M339.4 157l-.2 .1M341.2 150.6l37.6 13.1M341.2 155.6l37.6 13"/>
<path d="M341.2 150.6v5M341.5 150.6h-.3M374.4 159.1a.93 .93 0 0 1 1 .3 .93 .93 0 0 1 .1 1 .5 .5 0 0 1-.4 .4 .5 .5 0 0 1-.5-.2 1.21 1.21 0 0 1-.2-1.5zM375.3 159.3l.2 .8M378.8 145.4v2.8M378.8 148.4v15.1M378.8 148.2l32.9-11.4-31.8 11v15.5M379.7 147.9l.2 .1-1.1 .4M381.4 141.7l.2-.1 1-.1a1.21 1.21 0 0 1 1.3 .4 2.28 2.28 0 0 1-2.7 0zM41.8 160.7l64.4 22.3M41.8 160.7v15.1l64.4 22.3M41.8 160.7l1-.4 64.5 22.3"/>
<path d="M45.3 163.5l.2-.1a1.02 1.02 0 0 1 .8 .7 1.02 1.02 0 0 1-.3 1.1 1.05 1.05 0 0 1-.7-1.7zM46.1 163.8l.3 .7M111.6 175.1v7.1M123.3 179.2v7M124.4 170.7l-12.8 4.4M131.1 169.2a6.6 6.6 0 0 0-8.6 4.5l-.4 1.5-.3 1.7-.1 8.8 1.6 .5M131.5 169.1l-.4 .1M132.2 167.7a.42 .42 0 0 0-.6 .5v.5a.44 .44 0 0 1-.5 .5M132.2 167.7l5.2 1.8M133.2 169.4l3.2 1.1v1.1l-3.2-1.1zM134.8 169.9l-1.6 .6M137.4 169.5l.4 .4 .2 .5"/>
<path d="M138 173.7l-6.8-2.3a5.4 5.4 0 0 0-7.1 3.3l-.5 1.3-.3 3.2M138 170.4v3.3M140.6 172.5l1.6 .6M140.6 172.5v2.1l1.6 .6M140.6 172.8l-2.6 .9M140.6 173.1l-17.3 6.1M142.2 173.1v2.1M143.5 173.5l10.9 3.8M143.5 173.5v2.1l34.8 12.1M143.5 174.7l-1.3 .5M144.2 175.9v12M148.1 171.1l.9-.1 .6 .3-.3 .2-5.8 2"/>
<path d="M148.1 171.1l-5.9 2M148.1 171.1v.8M148.2 161.8l-21.4 7.4M148.6 161.9l-16.7 5.8M148.7 162l-16.5 5.7M150.4 163v1.9l22.8 7.9M150.4 163l22.8 7.9M150.7 165l-13.3 4.5M152.2 165.5l-14.2 4.9M152.5 162.2l2.2 .8M152.5 162.2l-2.1 .8M154.7 161.9v1.1"/>
<path d="M154.8 161.1l18.4 6.3M154.8 161.1v1.9l18.4 6.3M154.8 161.9h-.1M154.8 162.9l-.1 .1M154.8 177.2l-.4 .1M154.9 168.7v.4M155.5 175.8a.48 .48 0 0 0-.6 .5v.5a.42 .42 0 0 1-.5 .5M155.5 175.8l5.3 1.8M156 166.8v.4M156.5 177.4l3.2 1.2v1.1l-3.2-1.1zM156.6 167l-16 5.5M158.2 178l-1.7 .6"/>
<path d="M158.2 167.5l-3.3 1.2M159.5 168l-3.3 1.1-.6 .1a.75 .75 0 0 1-.9-.3l.2-.2M160.8 177.6l.3 .3 .2 .6M161.3 179l.2 .5 .4 .4M161.3 178.5v.5M161.9 179.9l8.4 2.9M168.6 171.1l-13.4 4.7M168.7 171.2l-13.2 4.6M173.2 167.4v2l2.2 .7v2.2l-.4-.2M173.2 170.9v1.9M173.5 172.6l3.2 1.1 .4 .5 .1 8.4a.49 .49 0 0 1-.5 .5M174.3 172.9l-13.5 4.7"/>
<path d="M174.7 160.3l.3-.4 .2-.3 1.1 1M174.7 160.3l1 .9M175.4 170.1l-2.2 .8M175.4 172l-2.2 .8M175.8 173.5l-14.5 5M175.9 170.8l1.9 .6v1.2l-1.9-.7zM176.6 173.7l-15.3 5.3M177.2 174.6l-15.3 5.3M177.2 179.2l-6.1 2.1M177.2 179.2l-5.8 2.1M177.6 171.4l-1.7 .5M178.3 170.1v17.6"/>
<path d="M191.6 161.1l-18.4 6.3M191.6 161.1v.9M191.6 161.9h.2l-18.6 6.4 5.1 1.8M195.4 171.5v3.5l25.2 8.7M195.4 171.5l10.4 3.6M195.4 171.5l3.1-1.1 7.3 2.5M197.7 171.4l1.2-.2a1.38 1.38 0 0 1 1.4 .4 2.14 2.14 0 0 1-2.7 0zM199.2 162.8l-20.9 7.3M199.2 162.8l1.6 1.6v6.8M200.8 176.9v.9l-1.6 2.6-20.9 7.3M205.8 171.7l37.7 13M205.8 171.7v4.9l37.7 13"/>
<path d="M218.7 163.4v3.5l6.2 2.2M218.7 163.4l8.6 3M218.7 163.4l3.2-1.1 6.5 2.2M218.9 173.9l.3-.2 1-.1a1.27 1.27 0 0 1 1.3 .4 2.18 2.18 0 0 1-2.6 .2zM221.1 163.4l1.2-.3a1.36 1.36 0 0 1 1.3 .4 2.09 2.09 0 0 1-2.6 0zM226.3 168.1l1.1 .6M226.3 168.1v.8M228.9 163.7a4.1 4.1 0 0 1 2.7 2 2.14 2.14 0 0 1-1.6 2.1 22.5 22.5 0 0 1-14.3 .4l-9.9 3.5M228.9 163.7l-2.6 4.4M236.1 161.2l-7.2 2.5M236.1 161.2l9 3.1M236.6 160.3l-.2 .6-.3 .3"/>
<path d="M236.6 160.3l10.1 3.5M239.3 177.6h-.3v4.8l.3 .1M239.3 177.6v4.9M240.1 179.7a.93 .93 0 0 1 1 .3 .93 .93 0 0 1 .1 1l-.1 .3a.83 .83 0 0 1-.9-.2 .83 .83 0 0 1-.3-.8zM241 179.9l.2 .8M241.4 165.7v7.1l.3 .1M241.7 165.9l3 1.1M241.7 172.9l.7 .3M241.7 165.9v7M242.2 176.6l-3.1 1M242.2 176.6l-2.9 1M242.2 176.6h.2"/>
<path d="M242.4 168.1v10.6l-3.1-1.1M242.4 168.1l2.1 .7M244.5 168.8v15.5M244.7 167l.2 .1-.2 .2M244.7 167.3l-2.3 .8M244.7 167v.3M246 165.6l1.2-.3a1.38 1.38 0 0 1 1.3 .4 2.14 2.14 0 0 1-2.6 0zM246.7 163.8l-5 1.7-.3 .2 .3 .2M263.8 160.7l-12.2 4.2h-.7l-3.4-1.2-.8 .1M263.8 160.3l.2 .2-.2 .2M263.8 160.3v.4M302.1 176v35.2"/>
<path d="M302.1 176h3.2M305.3 176v35.2M307.7 175.2v7l7.8-2.7v10M307.7 175.2l-2.4 .8M310.8 167.9a8.6 8.6 0 0 0-3.1 7.3M311.6 166.6a6.6 6.6 0 0 0-8.6 4.4l-.5 1.5-.4 3.5M311.6 166.6l47.1 16.3M311.6 166.6l1.6 1.6M313.2 168.2a5.4 5.4 0 0 0-7.1 3.3l-.5 1.4-.3 3.1M313.2 168.2l47.1 16.3M320.5 170.7l-12.8 4.5M325.5 172.4v1.9l.2 .1"/>
<path d="M325.7 174.4l16.5 5.7M325.7 172.5v1.9M328.6 175.4v27.7l-9.7 3.3M330.2 174.1l.3 .2M330.5 174.3l11.7 4M330.7 174.2l-.2 .1M342.2 178.3l.7 .2M342.2 178.3v1.8M345.3 179.3v.8M346.6 179.7l-1.3 .4M355.9 160.7v2M358.7 169.5v13.4"/>
<path d="M358.9 161.7l-3 1M360.3 166.9l-1.6 2.6M360.8 162.3l-3.2 1.1M362.1 162.8l-4.5 1.5v-.9M362.7 166.1v17.6M362.7 166.1l-2.4 .8M367.1 164.5l-4.4 1.6M378.8 163.7v4.9M379.7 163.2l.2 .1M379.9 163.2l-1.1 .3M379.9 163.3l-1.1 .4M385.2 166.4v7.3l-1.6 2.7-20.9 7.3"/>
<path d="M45.2 200a8.5 8.5 0 0 0-3.1 7.3M46.1 198.8a6.3 6.3 0 0 0-8 3 12.7 12.7 0 0 0-1.6 6.3M46.1 185.4a13.1 13.1 0 0 0-16.3 5.9 25.7 25.7 0 0 0-3.3 13.3M46.1 185.4l47.1 16.3M46.1 198.8l47.1 16.3M46.1 198.8l1.6 1.5M47.7 182.7a14.1 14.1 0 0 0-17.6 6.4 27.4 27.4 0 0 0-3.6 14.4v36.3l10 3.5M47.7 182.7l-1.6 2.7M47.7 182.7l47.1 16.3M50.1 181.9a15.9 15.9 0 0 0-12.2 .6M50.1 181.9l-2.4 .8M50.1 181.9l47 16.3"/>
<path d="M94.8 199l-1.6 2.7M97.1 198.2v17.6l-2.3 .8M97.1 198.2l-2.3 .8M97.1 198.3l1.6 .6M98.7 198.9l-1.6 .5M98.7 198.9v.9l-1.6 .6M101.8 193.6a.92 .92 0 0 1 1 .3 .92 .92 0 0 1 0 1.1l-.1 .2a.92 .92 0 0 1-1-.3 .92 .92 0 0 1-.1-1zM102.6 193.9l.3 .7M106.2 183v15.1M107.3 182.6v15.1l-1.1 .4M107.3 182.6l-1.1 .4M111.6 182.2l7.8-2.7v7.2"/>
<path d="M117.8 180v9l13.3 4.6M119.4 186.7l.1 .5 .4 .4M119.9 187.6l9 3.1M122.8 190.7l-1.5 11M123.3 186.2l7.8-2.7v10.1M124.4 191.3l-1.5 10.9M124.7 186.2l.1 .5 .4 .4M124.7 186.2l-5.3 .5M125.2 187.1l-5.3 .5M125.2 187.1l4.2 1.5M126.4 188.7a1.8 1.8 0 0 1 1.7 .4l-1.2-.1zM129.2 190.7h-.3"/>
<path d="M129.4 184.1v6.1a.42 .42 0 0 1-.5 .5M129.4 184.6l-4.7 1.6M129.4 185.7l-4.2 1.4M131.1 193.6l5.2-.5-1.8 13.2M132.5 198.9l1.3 .5M132.5 193.4v5.5M132.5 198.9l-9.6 3.3M133.8 199.6l-9.3 3.2M134.7 193.3l-1.7 12.4M141.1 189.1v3.8l.2 .1M141.3 189.3v3.7M141.3 189.3l3.2 1.1"/>
<path d="M141.3 193l16.5 5.7M144.2 194v13.1l-9.7 3.3M144.4 189l.8-.2 .7 .1 .3 .2a1.43 1.43 0 0 1-1.8 0zM144.5 190.4l1.2 2.1M145.7 192.5l.4 .3M146.1 192.8l11.7 4M151.1 188.1a.73 .73 0 0 0 0 1.1M151.1 188.1l-6.6 2.3M151.1 189.2l.7 1.2M151.1 188.1v1.1M151.8 190.4l.4 .3M151.8 190.4l-6.1 2.1"/>
<path d="M152.2 190.7l11.6 4a.56 .56 0 0 1 .7 .6 .56 .56 0 0 1-.7 .5M152.2 190.7l-6.1 2.1M156 193.7l.8-.2 .6 .1 .3 .3a1.43 1.43 0 0 1-1.8 0zM156.2 186.3a1.2 1.2 0 0 1 1 .7M156.2 190h1M156.2 186.3l-5.1 1.8M156.2 186.3v3.7M156.2 190l-3 1.1M157.2 187v3M157.2 187l.7 1.2M157.2 190l12.8 4.5M157.8 196.8a5.2 5.2 0 0 0 3.1 0"/>
<path d="M157.8 198.7a6.1 6.1 0 0 0 3.1 0M157.8 196.8v1.9M157.9 188.2l.4 .4M158.2 184.2l.8-.2 .7 .1 .2 .2a1.43 1.43 0 0 1-1.8 0zM158.3 188.6l11.7 4M160.9 196.8v1.9M162.7 184.1l-3.1-1.1h-1.1l-17.3 5.9-.1 .3 .2 .1M162.7 184.1l-6.5 2.2M162.7 184.1l1.3 2.1M163.8 195.8l-2.9 1M163.8 195.8v1.9M163.8 197.7l-2.9 1"/>
<path d="M164 186.2l.4 .3M164 186.2l-6.1 2M164.4 186.5l12.1 4.3a.31 .31 0 0 1 .2 .3 .31 .31 0 0 1-.2 .2l-.5 .3M164.4 186.5l-6.1 2.1M164.5 195.3l-.1 2-.6 .4M166.6 190.1l.8-.2 .6 .1 .3 .2a1.43 1.43 0 0 1-1.8 0zM170 192.6a6.1 6.1 0 0 0 3.1 0M170 194.5a5.2 5.2 0 0 0 3.1 0M170 192.6v1.9M170.7 182.7l-.4 .1M171.4 181.3a.44 .44 0 0 0-.5 .5v.5a.42 .42 0 0 1-.6 .5M171.4 181.3l5.3 1.8"/>
<path d="M172.4 183l3.2 1.1v1.1l-3.2-1.1zM173.1 192.6v1.9M174.1 183.6l-1.7 .5M176 193.5l-2.9 1M176 191.6l-2.9 1M176 191.6v1.9M176.7 191.1v1.8l-.2 .3-.5 .3M177.1 183l-.4 .1M220.6 181.7v2M223.5 182.7l-2.9 1M239.3 182.5l5.2 1.8M243.5 184.7v4.9"/>
<path d="M244.5 184.3l-1 .4M315.5 189.5l5.2-.4-1.8 13.2M315.5 189.5l-1.9 13.3 5.3-.5M316.9 194.9l1.3 .4M316.9 189.4v5.5M316.9 194.9l-2.3 .8M317.6 199.9l-3.8 1.3M318.2 195.5l-3.8 1.4M319.1 189.3l-1.7 12.4M342.2 180.1a5.2 5.2 0 0 0 3.1 0M358.7 182.9l1.6 1.6M362.7 183.7l-2.4 .8"/>
<path d="M36.5 208.1v35.2M36.5 208.1h3.2M39.7 208.1v35.2M42.1 207.3l-2.4 .8M42.1 207.3v7l7.8-2.7M47.7 200.3a5.4 5.4 0 0 0-7.1 3.3l-.5 1.4-.4 3.1M47.7 200.3l47.1 16.3M49.9 211.6v10.1l-1.8 13.2 5.3-.5M49.9 211.6l-1.6-.5-6.2 2.1M93.2 215.1l1.6 1.5M93.2 201.7v13.4M121.3 201.7l1.6 .5"/>
<path d="M121.3 201.7v4.1l3.2 1.2M122 203.1l1.8 .7v1.7l-1.8-.6zM122.9 202.2l1.6 .6M123.8 204.3l-1.8 .6M124.5 202.8v4.2M131.4 205.2v4.1l3.1 1.1M131.4 205.2l1.6 .5M132 206.6l1.9 .7v1.7l-1.9-.6zM133 205.7l1.5 .6M133.1 204.6l-1.7 .6M133.2 203.9l-8.7 3.1M133.9 207.8l-1.9 .6"/>
<path d="M134.5 206.3v4.1M302.1 211.2h3.2M315.8 201.2l1.6 .5M315.8 201.2l3.1 1.1M315.8 201.2l-2 .2M317.4 201.7l1.5 .6M317.5 200.6l-1.7 .6M318.9 202.3v4.1M318.9 206.4l-13.6 4.8M48.3 233.5l1.9-.2 3.2 1.1M52.7 234.2l.4-.1 1.7 .6M53.4 234.4v4.1l-13.7 4.8"/>
<path d="M54.8 234.7l-1.4 .5M54.8 234.7v1.6l-1.4 .5M36.5 243.3h3.2"/>
</g>
<g fill="none" stroke="#000" stroke-width=".2" stroke-dasharray="6.3 1.3 1.3 1.3 1.3 1.3">
<path d="M178.5 45.4l.2-.1M178.7 46.4l-1.2-.2-.2-.2v-.2M204.8 54.9v.5M206.3 55v-.2a2.84 2.84 0 0 0-3.1 0l.1 .2a2.52 2.52 0 0 0 1.9 .4M210.7 52.8v.6M211.1 53.3a2.52 2.52 0 0 1-1.9-.4v-.2a2.86 2.86 0 0 1 3.1 0v.2M142.9 68.5l.9 .1a1.32 1.32 0 0 0 1.3-.5 2.12 2.12 0 0 0-2.6 0l.4 .4M143.8 68.1v.5M154.6 64.4l.9 .1a1.32 1.32 0 0 0 1.3-.4 2.12 2.12 0 0 0-2.6 0l.4 .3M155.5 64.1v.4M155.5 71.5v1.2M190.1 107.1l-.9 .1a1.28 1.28 0 0 1-1.3-.5 2.06 2.06 0 0 1 2.5 0l-.3 .4"/>
<path d="M135.7 133.6l-.2-.8M149 150l.9 .2a1.32 1.32 0 0 0 1.3-.5 2.12 2.12 0 0 0-2.6 0l.4 .3M149.9 150.2v-.5M149.9 149.7v.5M149.9 157.2v.5M45.8 164.3l.6-.2M46.4 164.5a.86 .86 0 0 0-1.1-1 1.09 1.09 0 0 0 .7 1.7l.4-.4v-.3M172 165.3v3.6M198 171.9l1 .2a1.32 1.32 0 0 0 1.3-.5 2.12 2.12 0 0 0-2.6 0l.3 .3M199 171.6v.5M199 178.2v-2M199 172.1v-.5"/>
<path d="M144 180.7v-4.9M145.3 181.3l-1.3-.6M145.3 189.4v-.3M159 184.6v-.3M159 184.6v-3.6"/>
</g>
<path d="M97.1 215.8l81.2-28.1M53.4 238.5l81.2-28.1" fill="none" stroke="#000" stroke-width=".2" stroke-dasharray="6.3 1.3 1.3 1.3 1.3 1.3" stroke-dashoffset="4.7"/>
<path d="M50.1 162.8l85.6-29.6" fill="none" stroke="#000" stroke-width=".2" stroke-dasharray="6.3 1.3 1.3 1.3 1.3 1.3" stroke-dashoffset="2.4"/>
<path d="M145.3 189.4v-8.1" fill="none" stroke="#000" stroke-width=".2" stroke-dasharray="6.3 1.3 1.3 1.3 1.3 1.3" stroke-dashoffset="5.5"/>
<path d="M172 168.9l27 9.3" fill="none" stroke="#000" stroke-width=".2" stroke-dasharray="6.3 1.3 1.3 1.3 1.3 1.3" stroke-dashoffset="1.6"/>
<path d="M149.9 157.7l22.1 7.6" fill="none" stroke="#000" stroke-width=".2" stroke-dasharray="6.3 1.3 1.3 1.3 1.3 1.3" stroke-dashoffset="4.2"/>
<path d="M189.7 127.8l49 17M156.8 154.7l49.1 16.9" fill="none" stroke="#000" stroke-width=".2" stroke-dasharray="6.3 1.3 1.3 1.3 1.3 1.3" stroke-dashoffset="2.6"/>
<path d="M155.5 82.3v41.4" fill="none" stroke="#000" stroke-width=".2" stroke-dasharray="6.3 1.3 1.3 1.3 1.3 1.3" stroke-dashoffset="1.5"/>
<path d="M143.8 78.3v49.5" fill="none" stroke="#000" stroke-width=".2" stroke-dasharray="6.3 1.3 1.3 1.3 1.3 1.3" stroke-dashoffset="3.8"/>
<path d="M184.8 55.7v21.2" fill="none" stroke="#000" stroke-width=".2" stroke-dasharray="6.3 1.3 1.3 1.3 1.3 1.3" stroke-dashoffset="-1.1"/>
<path d="M178.9 53.6v25.3M189.2 58.3v25.3" fill="none" stroke="#000" stroke-width=".2" stroke-dasharray="6.3 1.3 1.3 1.3 1.3 1.3" stroke-dashoffset="3.2"/>
<path d="M204.8 57.7v30.2M210.7 55.6v30.3" fill="none" stroke="#000" stroke-width=".2" stroke-dasharray="6.3 1.3 1.3 1.3 1.3 1.3" stroke-dashoffset=".8"/>
<path d="M189.2 94v12.7" fill="none" stroke="#000" stroke-width=".2" stroke-dasharray="6.3 1.3 1.3 1.3 1.3 1.3" stroke-dashoffset="3.1"/>
<g fill="none" stroke="#000" stroke-width=".2">
<path d="M250.3 12.7h168.8v87.9h-168.8zM276.2 12.7v87.9M323 12.7v87.9M397.7 12.7v87.9M163.7 30.8l15 11.5M176.4 39.9l2.3 2.4-2.9-1.6zM250.3 20h168.8M250.3 27.4h168.8M250.3 34.7h168.8M131 54.4l10.4 12.4M250.3 42h168.8M250.3 49.4h168.8"/>
<path d="M250.3 56.7h168.8M138.9 64.6l.8-.7 1.7 2.9zM250.3 64h168.8M250.3 71.3h168.8M250.3 78.7h168.8M250.3 86h168.8M250.3 93.3h168.8M125.3 115.5l13.5 11.4M204.8 112.1l2.5-2.3 .6 .9zM217.5 103.6l-12.7 8.5M136.6 124.4l2.2 2.5-2.9-1.8zM262.5 138.3l-10.7 11"/>
<path d="M27 151.4l14.8 15.5M186.4 152.4l.6 .8-3 1.6zM200.3 142.9l-16.3 11.9M208.3 158l10.4 7M253.7 146.6l.8 .7-2.7 2zM28 176.4l11.5 5.7M39.1 164.9l.8-.7 1.9 2.7zM203.6 169h1l-.6 3.3zM204.2 160.2l-.2 12.1M216.3 162.8l2.4 2.2-3-1.4zM36.7 180.1l2.8 2-3.2-1.1zM175.7 193.6l22.8 22.9"/>
<path d="M175.7 193.6l2.7 1.9-.7 .8zM189.4 183.8l10.6 10.9M189.4 183.8l2.7 2-.8 .7zM284.5 230.6h.8M284.5 229.7h.8M284.9 229.3v.9M297.6 235.9h.9M297.6 235.1h.9M297.8 233.2h.8M297.8 232.4h.8M298.1 234.6v.9M298.2 232v.8"/>
<circle cx="159.8" cy="27.9" r="4.9"/>
<circle cx="127.9" cy="50.6" r="4.9"/>
<circle cx="121.6" cy="112.3" r="4.9"/>
<circle cx="221.5" cy="100.9" r="4.9"/>
<circle cx="265.9" cy="134.7" r="4.9"/>
<circle cx="23.6" cy="147.9" r="4.9"/>
<circle cx="204.3" cy="140" r="4.9"/>
<circle cx="204.3" cy="155.3" r="4.9"/>
<circle cx="23.6" cy="174.2" r="4.9"/>
<circle cx="203.4" cy="198.3" r="4.9"/>
<circle cx="202" cy="220" r="4.9"/>
<circle cx="288" cy="229.1" r=".2"/>
</g>
<g fill="none" stroke="#c0c0c0" stroke-width=".2">
<path d="M305.9 216.8v49.9M324.9 216.8v28.6M336.8 216.8v28.6M349 216.8v49.9M419.1 216.8h-148.1v49.9M271 220.7h34.9M305.9 231.1h43.1M305.9 226.3h43.1M305.9 221.6h43.1M305.9 235.9h43.1M349 226.2h70.1M271 255h34.9"/>
<path d="M271 248.1h35M305.9 240.6h43.1M306 245.4h43M306 241.3h-76.9v25.4M349 248.4h70.1M359.1 248.4v12.9M404.6 248.4v12.9M271 261.7h34.9M349 261.3h70.1M369.9 261.3v5.4M394.6 261.3v5.4"/>
</g>
<path d="M108 3.2v9.5M215.9 3.2v9.5M323.8 3.2v9.5M3.1 139.7h9.6M419.1 139.7h9.5M108 266.7v9.6M215.9 266.7v9.6M323.8 266.7v9.6" fill="none" stroke="#c0c0c0" stroke-width=".25"/>
<path d="M12.7 12.7h406.4v254h-406.4z" fill="none" stroke="#c0c0c0" stroke-width=".5"/>
<path d="M176.4 39.9l2.3 2.4-2.9-1.6zM138.9 64.6l.8-.7 1.7 2.9zM204.8 112.1l2.5-2.3 .6 .9zM253.7 146.6l.8 .7-2.7 2zM184 154.8l2.4-2.4 .6 .8zM136.6 124.4l2.2 2.5-2.9-1.8zM203.6 169h1l-.6 3.3zM216.3 162.8l2.4 2.2-3-1.4zM175.7 193.6l2.7 1.9-.7 .8zM189.4 183.8l2.7 2-.8 .7zM36.7 180.1l2.8 2-3.2-1.1zM39.1 164.9l.8-.7 1.9 2.7z" fill="#000"/>
<g font-size="8.5">
<text x="367.9" y="237.7">Rotation</text>
<text x="366" y="245.8">Assembly</text>
<text x="351.3" y="259">B</text>
<text x="365.9" y="258.9">DEX-500</text>
</g>
<g font-size="8.1">
<text x="51.7" y="9.3">4</text>
<text x="159.7" y="9.3">3</text>
<text x="267.6" y="9.3">2</text>
<text x="375.6" y="9.3">1</text>
<text x="4" y="72.8">B</text>
<text x="423.1" y="72.8">B</text>
<text x="3.3" y="212.5">A</text>
<text x="422.4" y="212.5">A</text>
<text x="51.7" y="276">4</text>
<text x="159.7" y="276">3</text>
<text x="267.6" y="276">2</text>
<text x="375.6" y="276">1</text>
</g>
<text font-size="5.6" x="408.7" y="258.5">00</text>
<g font-size="4.7">
<text x="253.3" y="18">ITEM NO.</text>
<text x="284.1" y="18">PART NUMBER</text>
<text x="345.7" y="18">DESCRIPTION</text>
<text x="403.3" y="18">QTY.</text>
<text x="157.2" y="29.5">11</text>
<text x="262" y="25.4">1</text>
<text x="276.7" y="25.4">DEX-501</text>
<text x="345.6" y="25.4">Rotation Arm</text>
<text x="407.1" y="25.4">1</text>
<text x="262" y="32.3">2</text>
<text x="276.7" y="32.3">DEX-502</text>
<text x="337.9" y="32.3">Rotating Arm Cover</text>
<text x="407.1" y="32.3">1</text>
<text x="262" y="39.6">3</text>
<text x="276.7" y="39.6">DEX-503</text>
<text x="327.1" y="39.6">Colour Sensor Mounting Plate</text>
<text x="407.1" y="39.6">1</text>
<text x="262" y="47.3">4</text>
<text x="276.7" y="47.3">DEX-504</text>
<text x="332" y="47.3">Rotation Arm Gear Piece</text>
<text x="407.1" y="47.3">1</text>
<text x="126.6" y="52.3">7</text>
<text x="262" y="54.2">5</text>
<text x="276.7" y="54.2">DEX-505</text>
<text x="325.7" y="54.2">Gearbox Housing Bottom - Left</text>
<text x="407.1" y="54.2">1</text>
<text x="262" y="61.6">6</text>
<text x="276.7" y="61.6">DEX-506</text>
<text x="324.2" y="61.6">Gearbox Housing Bottom - Right</text>
<text x="407.1" y="61.6">1</text>
<text x="262" y="68.9">7</text>
<text x="276.7" y="68.9">DEX-507</text>
<text x="336" y="68.9">Gearbox Housing Top</text>
<text x="407.1" y="68.9">1</text>
<text x="262" y="76.2">8</text>
<text x="276.7" y="76.2">DEX-508</text>
<text x="326.9" y="76.2">Gearbox Housing Front Cover</text>
<text x="407.1" y="76.2">1</text>
<text x="262" y="83.5">9</text>
<text x="276.7" y="83.5">DEX-509</text>
<text x="326.5" y="83.5">Gearbox Housing Support Tab</text>
<text x="407.1" y="83.5">2</text>
<text x="260.7" y="90.9">10</text>
<text x="276.7" y="90.9">DEX-510</text>
<text x="347.4" y="90.9">Large Gear</text>
<text x="407.1" y="90.9">1</text>
<text x="260.7" y="98.6">11</text>
<text x="276.7" y="98.6">ELEC-003</text>
<text x="326.7" y="98.6">Tower Pro MG995 servo motor</text>
<text x="407.1" y="98.6">1</text>
<text x="218.9" y="102.5">10</text>
<text x="120.3" y="114">5</text>
<text x="264.6" y="136.4">6</text>
<text x="203" y="141.7">4</text>
<text x="22.4" y="149.6">8</text>
<text x="203" y="156.9">9</text>
<text x="22.4" y="175.9">2</text>
<text x="202.1" y="199.9">1</text>
<text x="200.7" y="221.6">3</text>
<text x="328" y="225.6">AV</text>
<text x="350.2" y="223.8">ME380 GROUP 03 (METALLICA)</text>
<text x="171.3" y="255.7">NOTE: FASTENERS NOT</text>
<text x="171.3" y="260.2">INCLUDED IN DRAWING</text>
</g>
<text font-size="3.8" x="21.6" y="276.3">SOLIDWORKS Educational Product. For Instructional Use Only.</text>
<g font-size="3.4">
<text x="350.2" y="229.5">TITLE:</text>
<text x="351.1" y="251.6">SIZE</text>
<text x="359.9" y="251.6">DWG. NO.</text>
<text x="408.9" y="251.7">REV</text>
<text x="351.2" y="265.2">SCALE: 3:4</text>
<text x="370.1" y="265.3">Mass: 305.52g</text>
<text x="396.9" y="265.2">SHEET 1 OF 1</text>
</g>
<text font-size="3.2" x="286.2" y="253.3">NA</text>
<text font-size="2.8" x="285.7" y="259.4">N/A</text>
<text font-size="2.4" x="272.2" y="219.7">UNLESS OTHERWISE SPECIFIED:</text>
<g font-size="2.2">
<text x="327.8" y="220.1">NAME</text>
<text x="340.3" y="220.2">DATE</text>
<text x="271.9" y="225.3">DIMENSIONS ARE IN MILLIMETERS</text>
<text x="271.9" y="227.9">TOLERANCES:</text>
<text x="307.2" y="224.9">DRAWN</text>
<text x="271.9" y="230.6">ANGULAR:</text>
<text x="271.9" y="233.2">TWO PLACE DECIMAL:</text>
<text x="286.2" y="230.6">1</text>
<text x="298.9" y="233.2">0.05</text>
<text x="307.3" y="229.8">CHECKED</text>
<text x="271.9" y="235.9">THREE PLACE DECIMAL:</text>
<text x="298.8" y="235.9">0.001</text>
<text x="307.2" y="234.5">ENG APPR.</text>
<text x="307.3" y="239.2">MFG APPR.</text>
<text x="307.3" y="243.9">Q.A.</text>
<text x="307.3" y="248.1">COMMENTS:</text>
</g>
<text font-size="2.1" x="275.5" y="265.1">DO NOT SCALE DRAWING</text>
<g font-size="2">
<text x="234.2" y="245.3">PROPRIETARY AND CONFIDENTIAL</text>
<text x="271.6" y="244.1">INTERPRET GEOMETRIC</text>
<text x="230.5" y="248.2">THE INFORMATION CONTAINED IN THIS</text>
<text x="230.5" y="250.7">DRAWING IS THE SOLE PROPERTY OF</text>
<text x="271.5" y="250.2">MATERIAL</text>
<text x="271.6" y="246.6">TOLERANCING PER:</text>
<text x="230.5" y="253.3">ME380 GROUP 03 (METALLICA). ANY</text>
<text x="230.5" y="255.8">REPRODUCTION IN PART OR AS A WHOLE</text>
<text x="271.5" y="257">FINISH</text>
<text x="230.5" y="258.3">WITHOUT THE WRITTEN PERMISSION OF</text>
<text x="230.5" y="260.8">ME380 GROUP 03 (METALLICA) IS</text>
<text x="230.5" y="263.4">PROHIBITED.</text>
</g>
</svg>
